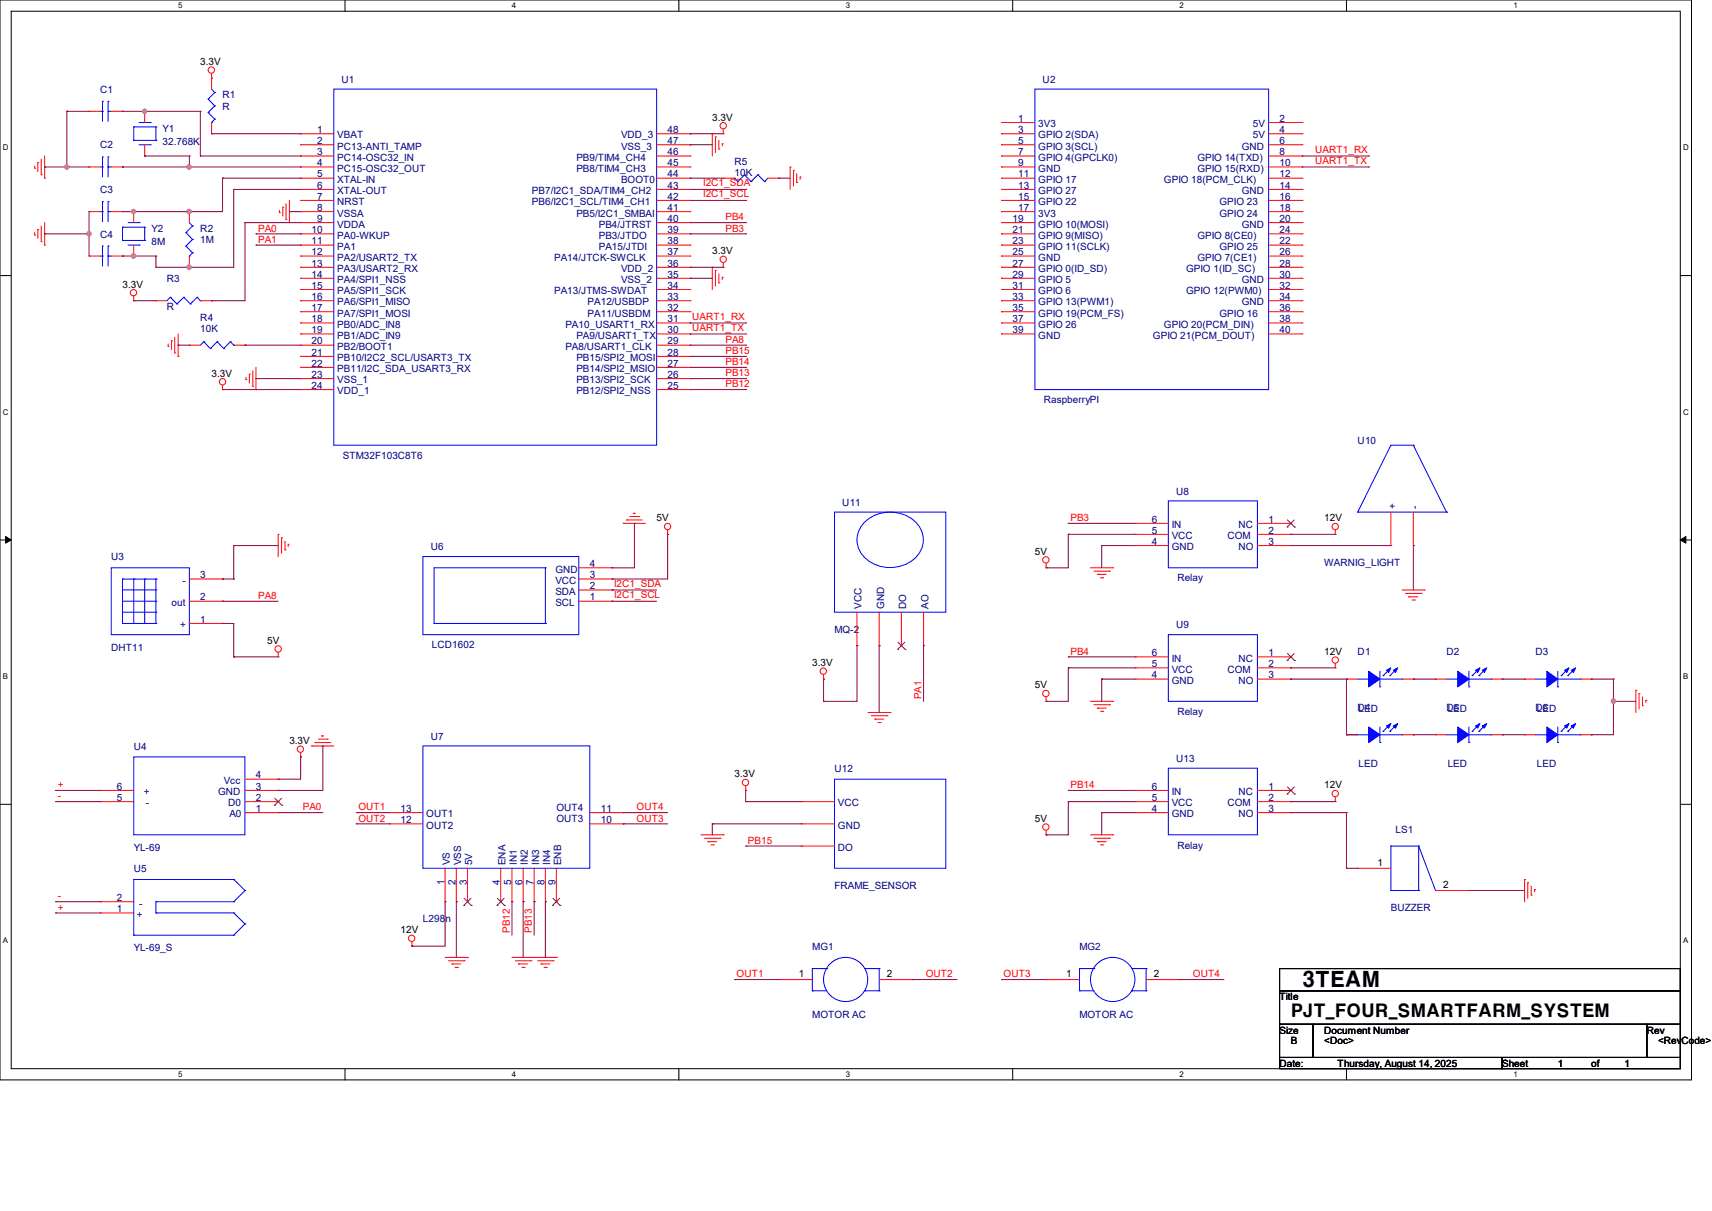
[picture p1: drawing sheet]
<svg xmlns="http://www.w3.org/2000/svg" width="297mm" height="210mm" viewBox="0 0 297 210" stroke-linecap="round" stroke-linejoin="round" font-family="sans-serif">
<path d="M0 0h293.5v187.3h-293.5zM1.9 1.9h289.6v183.4h-289.6z" fill="none" stroke="#000" stroke-width=".17"/>
<g fill="#fff">
<path d="M30.9 .2h.8v1.5h-.8z"/>
<path d="M30.9 185.5h.8v1.6h-.8z"/>
</g>
<path d="M59.9 0v1.9M59.9 185.3v2" fill="none" stroke="#000" stroke-width=".17"/>
<g fill="#fff">
<path d="M88.8 .2h.8v1.5h-.8z"/>
<path d="M88.8 185.5h.8v1.6h-.8z"/>
</g>
<path d="M117.8 0v1.9M117.8 185.3v2" fill="none" stroke="#000" stroke-width=".17"/>
<g fill="#fff">
<path d="M146.7 .2h.8v1.5h-.8z"/>
<path d="M146.7 185.5h.8v1.6h-.8z"/>
</g>
<path d="M175.7 0v1.9M175.7 185.3v2" fill="none" stroke="#000" stroke-width=".17"/>
<g fill="#fff">
<path d="M204.6 .2h.8v1.5h-.8z"/>
<path d="M204.6 185.5h.8v1.6h-.8z"/>
</g>
<path d="M233.6 0v1.9M233.6 185.3v2" fill="none" stroke="#000" stroke-width=".17"/>
<g fill="#fff">
<path d="M262.6 .2h.7v1.5h-.7z"/>
<path d="M262.6 185.5h.7v1.6h-.7z"/>
<path d="M.5 24.8h1v1.6h-1z"/>
<path d="M292 24.8h1v1.6h-1z"/>
<path d="M.5 70.7h1v1.5h-1z"/>
<path d="M292 70.7h1v1.5h-1z"/>
</g>
<path d="M0 47.8h1.9M291.5 47.8h2" fill="none" stroke="#000" stroke-width=".17"/>
<g fill="#fff">
<path d="M.5 116.5h.9v1.6h-.9z"/>
<path d="M292 116.5h.9v1.6h-.9z"/>
</g>
<path d="M0 93.6h1.9M291.5 93.6h2" fill="none" stroke="#000" stroke-width=".17"/>
<path d="M1 93l.9 .6-.9 .6zM291.5 93.6l1-.6v1.2z" fill="#000" stroke="#000" stroke-width=".17"/>
<g fill="#fff">
<path d="M.5 162.4h.9v1.5h-.9z"/>
<path d="M292 162.4h.9v1.5h-.9z"/>
</g>
<path d="M0 139.5h1.9M291.5 139.5h2M222 168h69.5v3.8h-69.5zM222 171.8h69.5v5.8h-69.5zM222 177.6h5.8v5.8h-5.8zM227.8 177.6h57.9v5.8h-57.9zM285.7 177.6h5.8v5.8h-5.8zM222 183.4h38.6v1.9h-38.6zM260.6 183.4h30.9v1.9h-30.9z" fill="none" stroke="#000" stroke-width=".17"/>
<g fill="none" stroke="#f00" stroke-width=".17">
<path d="M15.5 19.3h.1M15.5 19.3h1.9M19.3 19.3h2M21.3 19.3h.1M25.1 19.3h.1M25.1 19.3v2M36.7 13.5h.1M36.7 12.7v2.8M6 29.2h.1M6 28.8v.4M6.6 28.2h.1M6.6 39.8h.1"/>
<path d="M6.6 28.2v1.6M6.6 39.8v1.5M7.2 30.3h.1M7.2 27.6v2.7M7.2 39.2v2.7M7.7 30.9h.1M7.7 27.1v3.8M7.7 38.6v3.9M15.5 29h.1M15.5 36.7h.1M15.5 29h1.9M15.5 36.7h1.9"/>
<path d="M19.3 29h2M19.3 36.7h2M21.3 29h.1M21.3 36.7h.1M23.2 36.7h.1M23.2 36.7v1.9M25.1 27.1h.1M25.1 25.1v2M32.9 36.7h.1M32.9 36.7v1.9M36.7 23.2h.1M36.7 21.3v1.9"/>
<path d="M48.5 36.9h.1M48.5 36.5v.4M49.1 35.9h.1M49.1 35.9v1.6M49.6 38.1h.1M49.6 35.3v2.8M50.2 38.6h.1M50.2 34.8v3.8M52.2 23.2h.1M52.2 25.1h.1M52.2 27.1h.1M52.2 29h.1"/>
<path d="M52.2 30.9h.1M52.2 32.9h.1M52.2 34.8h.1M52.2 36.7h.1M52.2 38.6h.1M52.2 23.2h5.7M52.2 25.1h5.7M52.2 27.1h5.7M52.2 29h5.7M52.2 30.9h5.7M52.2 32.9h5.7M52.2 34.8h5.7"/>
<path d="M52.2 36.7h5.7M52.2 38.6h5.7M113.9 23.2h5.8M113.9 25.1h5.8M113.9 27.1h5.8M113.9 29h5.8M113.9 30.9h5.8M113.9 32.9h5.8M113.9 34.8h5.8M113.9 36.7h5.8M113.9 38.6h5.8M119.7 38.6h.1"/>
<path d="M119.7 36.7h.1M119.7 34.8h.1M119.7 32.9h.1M119.7 30.9h.1M119.7 29h.1M119.7 27.1h.1M119.7 25.1h.1M119.7 23.2h.1M123.6 23.2h.1M123.6 23.2v3.9M124.1 23.7h.1M124.1 23.7v2.8"/>
<path d="M124.7 25.9h.1M124.7 24.3v1.6M125.3 24.9h.1M125.3 24.9v.4M125.5 23.2h.1M125.5 30.9h.1M125.5 22.4v.8M125.5 30.9h1.9M133.2 30.9h1.9M135.1 30.9h.1M137.1 29h.1M137.1 29v3.9"/>
<path d="M137.7 29.5h.1M137.7 29.5v2.8M138.2 31.7h.1M138.2 30.1v1.6M138.8 30.7h.1M138.8 30.7v.4M173.7 21.3h.1M173.7 23.2h.1M173.7 25.1h.1M173.7 27.1h.1M173.7 29h.1M173.7 30.9h.1"/>
<path d="M173.7 32.9h.1M173.7 34.8h.1M173.7 36.7h.1M173.7 38.6h.1M173.7 21.3h5.8M173.7 23.2h5.8M173.7 25.1h5.8M173.7 27.1h5.8M173.7 29h5.8M173.7 30.9h5.8M173.7 32.9h5.8M173.7 34.8h5.8"/>
<path d="M173.7 36.7h5.8M173.7 38.6h5.8M220.1 21.3h5.8M220.1 23.2h5.8M220.1 25.1h5.8M220.1 27.1h5.8M220.1 29h5.8M220.1 30.9h5.8M220.1 32.9h5.8M220.1 34.8h5.8M220.1 36.7h5.8M220.1 38.6h5.8"/>
<path d="M225.9 21.3h.1M225.9 23.2h.1M225.9 25.1h.1M225.9 27.1h.1M225.9 29h.1M225.9 30.9h.1M225.9 32.9h.1M225.9 34.8h.1M225.9 36.7h.1M225.9 38.6h.1M6 40.8h.1M6 40.3v.5"/>
<path d="M7.2 41.9h.1M7.7 42.5h.1M15.5 44.4h.1M15.5 44.4h1.9M19.3 44.4h2M21.3 44.4h.1M23.2 52.2h.1M23.2 44.4h.1M23.2 42.5v1.9M23.2 51.4v.8M27.1 52.2h.1M27.1 52.2h1.9"/>
<path d="M29.2 59.6v.5M29.8 59.1h.1M29.8 59.1v1.5M30.3 58.5v2.7M30.9 57.9v3.9M32.9 46.4h.1M32.9 59.9h.1M32.9 44.4v2M32.9 59.9h1.9M34.8 52.2h1.9M36.7 52.2h.1M40.6 59.9h1.9"/>
<path d="M42.5 59.9h.1M52.2 40.6h.1M52.2 42.5h.1M52.2 44.4h.1M52.2 46.4h.1M52.2 48.3h.1M52.2 50.2h.1M52.2 52.2h.1M52.2 54.1h.1M52.2 56h.1M52.2 57.9h.1M52.2 59.9h.1"/>
<path d="M52.2 40.6h5.7M52.2 42.5h5.7M52.2 44.4h5.7M52.2 46.4h5.7M52.2 48.3h5.7M52.2 50.2h5.7M52.2 52.2h5.7M52.2 54.1h5.7M52.2 56h5.7M52.2 57.9h5.7M52.2 59.9h5.7M113.9 40.6h5.8"/>
<path d="M113.9 42.5h5.8M113.9 44.4h5.8M113.9 46.4h5.8M113.9 48.3h5.8M113.9 50.2h5.8M113.9 52.2h5.8M113.9 54.1h5.8M113.9 56h5.8M113.9 57.9h5.8M113.9 59.9h5.8M119.7 59.9h.1M119.7 57.9h.1"/>
<path d="M119.7 56h.1M119.7 54.1h.1M119.7 52.2h.1M119.7 50.2h.1M119.7 48.3h.1M119.7 46.4h.1M119.7 44.4h.1M119.7 42.5h.1M119.7 40.6h.1M123.6 46.4h.1M123.6 46.4v3.8M124.1 46.9h.1"/>
<path d="M124.1 46.9v2.7M124.7 49.1h.1M124.7 47.5v1.6M125.3 48.1h.1M125.3 48.1v.4M125.5 46.4h.1M125.5 45.6v.8M173.7 40.6h.1M173.7 42.5h.1M173.7 44.4h.1M173.7 46.4h.1M173.7 48.3h.1"/>
<path d="M173.7 50.2h.1M173.7 52.2h.1M173.7 54.1h.1M173.7 56h.1M173.7 57.9h.1M173.7 40.6h5.8M173.7 42.5h5.8M173.7 44.4h5.8M173.7 46.4h5.8M173.7 48.3h5.8M173.7 50.2h5.8M173.7 52.2h5.8"/>
<path d="M173.7 54.1h5.8M173.7 56h5.8M173.7 57.9h5.8M220.1 40.6h5.8M220.1 42.5h5.8M220.1 44.4h5.8M220.1 46.4h5.8M220.1 48.3h5.8M220.1 50.2h5.8M220.1 52.2h5.8M220.1 54.1h5.8M220.1 56h5.8"/>
<path d="M220.1 57.9h5.8M225.9 42.5h.1M225.9 40.6h.1M225.9 44.4h.1M225.9 46.4h.1M225.9 48.3h.1M225.9 50.2h.1M225.9 52.2h.1M225.9 54.1h.1M225.9 56h.1M225.9 57.9h.1M29.2 60.1h.1"/>
<path d="M30.3 61.2h.1M30.9 61.8h.1M38.6 67.6h.1M38.6 66.8v.8M42.7 65.8h.1M42.7 65.4v.4M43.3 64.9h.1M43.3 64.9v1.5M43.9 67h.1M43.9 64.3v2.7M44.4 67.6h.1M44.4 63.7v3.9"/>
<path d="M52.2 61.8h.1M52.2 63.7h.1M52.2 65.7h.1M52.2 67.6h.1M52.2 61.8h5.7M52.2 63.7h5.7M52.2 65.7h5.7M52.2 67.6h5.7M113.9 61.8h5.8M113.9 63.7h5.8M113.9 65.7h5.8M113.9 67.6h5.8"/>
<path d="M119.7 67.6h.1M119.7 65.7h.1M119.7 63.7h.1M119.7 61.8h.1M48.3 92.7h.1M48.3 92.7v3.8M48.9 93.3h.1M48.9 93.3v2.7M49.4 95.4h.1M49.4 93.9v1.5M50 94.4h.1M50 94.4v.4"/>
<path d="M100.4 98.5h5.8M106.2 98.5h.1M108.1 90.8h.1M108.1 90.8h3.9M108.7 90.2h.1M108.7 90.2h2.7M109.3 89.6h1.5M109.9 89h.1M109.9 89h.3M110.8 89.6h.1M115.8 92.7h.1M115.8 91.9v.8"/>
<path d="M181.5 98.5h.1M181.5 97.7v.8M189.2 98.5h3.8M189.8 99.1h2.7M190.4 99.6h.1M190.4 99.6h1.5M192.5 99.1h.1M193 98.5h.1M196.9 94.6h.1M196.9 92.7h.1M196.9 90.8h.1M196.9 90.8h5.8"/>
<path d="M196.9 92.7h5.8M196.9 94.6h5.8M218.1 90.8h5.8M218.1 92.7h5.8M218.1 94.6h5.8M223.9 90.8h.1M223.9 92.7h.1M223.9 94.6h.1M231.6 92.7h.1M231.6 91.9v.8M241.3 94.6h.1M241.3 88.8v5.8"/>
<path d="M245.2 94.6h.1M245.2 88.8v5.8M32.9 108.1h5.7M32.9 104.3h5.7M32.9 100.4h5.7M38.6 108.1h.1M38.6 104.3h.1M38.6 100.4h.1M48.3 113.9h.1M48.3 113.2v.7M100.4 102.3h5.8M100.4 104.3h5.8"/>
<path d="M100.4 100.4h5.8M106.2 104.3h.1M106.2 102.3h.1M106.2 100.4h.1M142.9 117.8h.1M142.9 117v.8M148.7 112h.1M148.7 106.2v5.8M152.5 112h.1M152.5 106.2v5.8M156.4 112h.1M156.4 106.2v5.8"/>
<path d="M160.2 112h.1M160.2 106.2v5.8M190.9 100.2h.4M191.3 100.2h.1M196.9 117.8h.1M196.9 115.8h.1M196.9 113.9h.1M196.9 117.8h5.8M196.9 113.9h5.8M196.9 115.8h5.8M218.1 117.8h5.8M218.1 113.9h5.8"/>
<path d="M218.1 115.8h5.8M223.9 113.9h.1M223.9 115.8h.1M223.9 117.8h.1M231.6 115.8h.1M231.6 115.1v.7M233.6 117.8h.1M233.6 117.8h1.9M243.2 102.3h3.9M243.2 117.8h2M243.8 102.9h2.7M244.4 103.5h.1"/>
<path d="M244.4 103.5h1.6M245 104.1h.4M245.2 117.8h.1M245.4 104.1h.1M246.5 102.9h.1M247.1 102.3h.1M249 117.8h.1M249 117.8h2M258.7 117.8h1.9M260.6 117.8h.1M264.5 117.8h.1M264.5 117.8h1.9"/>
<path d="M274.2 117.8h1.9M276.1 117.8h.1M283.8 119.7h.1M283.8 119.7v3.9M17.4 139h.1M17.4 137.1h.1M17.4 139h5.8M17.4 137.1h5.8M42.5 139h5.8M42.5 137.1h5.8M42.5 135.1h5.8M48.3 139h.1"/>
<path d="M48.3 137.1h.1M48.3 135.1h.1M52.2 131.3h.1M52.2 130.5v.8M54.1 129.4h.1M54.1 129.4h3.8M54.7 128.8h.1M54.7 128.8h2.7M55.2 128.2h1.6M55.8 127.6h.1M55.8 127.6h.4M56.8 128.2h.1"/>
<path d="M129.4 137.1h.1M129.4 136.3v.8M139 139h.1M139 139h5.8M150.6 123.6h3.8M151.2 124.1h2.7M151.8 124.7h.1M151.8 124.7h1.5M152.3 125.3h.4M152.7 125.3h.1M153.9 124.1h.1M154.4 123.6h.1"/>
<path d="M181.5 121.6h.1M181.5 120.9v.7M189.2 121.6h3.8M189.8 122.2h2.7M190.4 122.8h.1M190.4 122.8h1.5M190.9 123.4h.4M191.3 123.4h.1M192.5 122.2h.1M193 121.6h.1M196.9 139h.1M196.9 137.1h.1"/>
<path d="M196.9 139h5.8M196.9 137.1h5.8M218.1 139h5.8M218.1 137.1h5.8M223.9 137.1h.1M223.9 139h.1M231.6 139h.1M231.6 138.2v.8M233.6 127.4h.1M233.6 127.4h1.9M243.2 127.4h2M245.2 127.4h.1"/>
<path d="M249 127.4h.1M249 127.4h2M258.7 127.4h1.9M260.6 127.4h.1M264.5 127.4h.1M264.5 127.4h1.9M274.2 127.4h1.9M276.1 127.4h.1M284.4 120.3h.1M284.4 120.3v2.7M284.9 122.4h.1M284.9 120.9v1.5"/>
<path d="M285.5 121.5h.1M285.5 121.5v.3M17.4 158.3h.1M17.4 156.4h.1M17.4 158.3h5.8M17.4 156.4h5.8M42.5 140.9h5.8M48.3 140.9h.1M67.6 142.9h.1M67.6 140.9h.1M67.6 140.9h5.8M67.6 142.9h5.8"/>
<path d="M77.2 156.4h.1M77.2 150.6v5.8M79.2 156.4h.1M79.2 150.6v5.8M81.1 156.4h.1M81.1 150.6v5.8M86.9 156.4h.1M86.9 150.6v5.8M88.8 156.4h.1M88.8 150.6v5.8M90.8 156.4h.1M90.8 150.6v5.8"/>
<path d="M92.7 156.4h.1M92.7 150.6v5.8M94.6 156.4h.1M94.6 150.6v5.8M96.5 156.4h.1M96.5 150.6v5.8M102.3 140.9h5.8M102.3 142.9h5.8M108.1 142.9h.1M108.1 140.9h.1M121.6 144.8h3.9M122.2 145.4h2.7"/>
<path d="M122.8 146h.1M122.8 146h1.5M123.4 146.5h.3M123.7 146.5h.1M124.9 145.4h.1M125.5 144.8h.1M139 142.9h.1M139 146.7h.1M139 142.9h5.8M139 146.7h5.8M181.5 144.8h.1M181.5 144v.8"/>
<path d="M189.2 144.8h3.8M189.8 145.4h2.7M190.4 146h.1M190.4 146h1.5M190.9 146.5h.4M191.3 146.5h.1M192.5 145.4h.1M193 144.8h.1M196.9 140.9h.1M196.9 140.9h5.8M218.1 140.9h5.8M223.9 140.9h.1"/>
<path d="M235.5 150.6h.1M235.5 150.6h5.8M249 154.4h5.8M254.8 154.4h.1M264.5 152.5h.1M264.5 152.5v3.9M265 153.1h.1M265 153.1v2.7M265.6 155.2h.1M265.6 153.7v1.5M266.2 154.3h.1M266.2 154.3v.3"/>
<path d="M71.5 164.1h.1M71.5 163.3v.8M77.2 166h3.9M77.8 166.6h2.7M78.4 167.2h.1M78.4 167.2h1.5M79 167.8h.4M79.4 167.8h.1M80.5 166.6h.1M81.1 166h.1M88.8 166h7.7M89.4 166.6h2.7"/>
<path d="M90 167.2h.1M90 167.2h1.5M90.6 167.8h.3M90.9 167.8h.1M92.1 166.6h.1M92.7 166h.1M93.3 166.6h2.7M93.9 167.2h.1M93.9 167.2h1.5M94.4 167.8h.4M94.8 167.8h.1M96 166.6h.1"/>
<path d="M96.5 166h.1M135.1 169.9h.1M135.1 169.9h5.8M152.5 169.9h5.8M158.3 169.9h.1M181.5 169.9h.1M181.5 169.9h5.8M198.8 169.9h5.8M204.6 169.9h.1"/>
<circle cx="36.7" cy="12.1" r=".55"/>
<circle cx="125.5" cy="21.8" r=".55"/>
<circle cx="23.2" cy="50.8" r=".55"/>
<circle cx="125.5" cy="45" r=".55"/>
<circle cx="38.6" cy="66.2" r=".55"/>
<circle cx="115.8" cy="91.3" r=".55"/>
<circle cx="181.4" cy="97.1" r=".55"/>
<circle cx="231.6" cy="91.3" r=".55"/>
<circle cx="48.3" cy="112.5" r=".55"/>
<circle cx="142.8" cy="116.4" r=".55"/>
<circle cx="231.6" cy="114.5" r=".55"/>
<circle cx="52.1" cy="129.9" r=".55"/>
<circle cx="129.3" cy="135.7" r=".55"/>
<circle cx="181.4" cy="120.3" r=".55"/>
<circle cx="231.6" cy="137.6" r=".55"/>
<circle cx="181.4" cy="143.4" r=".55"/>
<circle cx="71.4" cy="162.7" r=".55"/>
</g>
<g fill="none" stroke="#00f" stroke-width=".17">
<path d="M17.4 19.3h.4M17.8 19.3h.1M17.8 17.6h.1M17.8 17.6v3.4M18.8 17.6h.1M18.8 19.3h.1M18.8 17.6v3.4M18.8 19.3h.5M36.1 17.2h.1M36.1 19.5h.1M36.1 17.2l1.2 1.2M36.1 19.5l1.2 1.2"/>
<path d="M36.7 15.5l.6 .5M37.3 16h.1M37.3 18.4h.1M37.3 16l-1.2 1.2M37.3 18.4l-1.2 1.1M57.9 15.5h56v61.7h-56zM179.5 15.5h40.6v52.1h-40.6zM17.4 29h.4M17.4 36.7h.4M17.8 29h.1M17.8 27.2h.1M17.8 36.7h.1"/>
<path d="M17.8 35h.1M17.8 27.2v3.5M17.8 35v3.4M18.8 27.2h.1M18.8 29h.1M18.8 35h.1M18.8 36.7h.1M18.8 29h.5M18.8 27.2v3.5M18.8 35v3.4M18.8 36.7h.5M21.3 39.4h.1"/>
<path d="M21.3 39.4v2.3M21.3 39.4h3.8M22.2 38.6h1.9M23.2 22h.1M23.2 24.3h.1M23.2 22v2.3M23.2 24.3h3.9M23.2 22h3.9M24.1 38.6h.1M24.1 25.1h2M24.1 21.3h2M25.1 39.4h.1"/>
<path d="M25.1 39.4v2.3M26.1 25.1h.1M26.1 21.3h.1M27.1 24.3h.1M27.1 22h.1M27.1 22v2.3M32.9 38.6l.5 .6M33.4 39.2h.1M33.4 39.2l-1.1 1.1M36.7 21.3h.1M37.3 20.7h.1M37.3 20.7l-.6 .6"/>
<path d="M127.4 30.9h.1M127.4 30.9l.6 .6M128 31.5h.1M129.2 30.3h.1M129.2 30.3l1.1 1.2M129.2 30.3l-1.2 1.2M130.3 31.5h.1M131.5 30.3h.1M131.5 30.3l1.1 1.2M131.5 30.3l-1.2 1.2M132.6 31.5h.1M133.2 30.9l-.6 .6"/>
<path d="M17.4 44.4h.4M17.8 44.4h.1M17.8 42.7h.1M17.8 42.7v3.4M18.8 42.7h.1M18.8 44.4h.1M18.8 42.7v3.4M18.8 44.4h.5M21.3 41.7h.1M21.3 41.7h3.8M22.2 42.5h1.9M24.1 42.5h.1"/>
<path d="M25.1 41.7h.1M29.5 51.6h.1M29.5 51.6l-.5 .6M29.5 51.6l1.2 1.1M30.7 52.7h.1M31.9 51.6h.1M31.9 51.6l-1.2 1.1M31.9 51.6l1.1 1.1M32.3 40.3h.1M32.3 42.7h.1M32.3 40.3l1.1 1.2M32.3 42.7l1.1 1.2"/>
<path d="M32.9 44.4h.1M33 52.7h.1M33.4 41.5h.1M33.4 43.9h.1M33.4 41.5l-1.1 1.2M33.4 43.9l-.5 .5M34.2 51.6h.1M34.2 51.6l-1.2 1.1M34.2 51.6l.6 .6M34.8 52.2h.1M35.3 59.3h.1M35.3 59.3l-.5 .6"/>
<path d="M35.3 59.3l1.2 1.2M37.7 59.3h.1M37.7 59.3l-1.2 1.2M37.7 59.3l1.1 1.2M40 59.3h.1M40 59.3l-1.2 1.2M40 59.3l.6 .6M40.6 59.9h.1M36.5 60.5h.1M38.8 60.5h.1M245.2 77.2h.1M245.2 77.2h-3.9l-5.8 11.6"/>
<path d="M245.2 77.2l5.8 11.6M19.3 98.5h13.6v11.6h-13.6zM73.4 96.5h27v13.6h-27zM94.6 98.5h.1M94.6 98.5h-19.3v9.6M94.6 98.5v9.6M144.8 88.8h19.3v17.4h-19.3zM149.8 90.8a6.4 6.4 0 0 1 9.7 .6 4.5 4.5 0 0 1-2.4 6.5 6.2 6.2 0 0 1-8.1-2.8 4.2 4.2 0 0 1 .8-4.3zM202.7 86.9h15.4v11.6h-15.4zM235.5 88.8h.1M235.5 88.8h15.5M251 88.8h.1"/>
<path d="M21.3 100.4h.1M21.3 100.4v7.7h5.8M21.3 100.4h5.8M21.3 106.2h5.8M21.3 104.3h5.8M21.3 102.3h5.8M23.2 100.4h.1M23.2 100.4v7.7M25.1 100.4h.1M25.1 100.4v7.7M27.1 100.4h.1M27.1 108.1h.1"/>
<path d="M27.1 106.2h.1M27.1 104.3h.1M27.1 102.3h.1M27.1 100.4v7.7M75.3 108.1h.1M75.3 108.1h19.3M94.6 108.1h.1M202.7 110.1h15.4v11.5h-15.4zM235.5 117.8h1.9M237.4 117.8h.1M239.4 119.1h.1M239.4 116.4v2.7"/>
<path d="M239.4 117.8h3.8M239.9 117.2h.1M241.1 117.2h.1M241.1 116l-1.2 1.2M242.3 116l-1.2 1.2M243.2 117.8h.1M251 117.8h1.9M252.9 117.8h.1M254.8 119.1h.1M254.8 116.4v2.7M254.8 117.8h3.9M255.4 117.2h.1"/>
<path d="M256.6 117.2h.1M256.6 116l-1.2 1.2M257.7 116l-1.1 1.2M258.7 117.8h.1M266.4 117.8h2M268.4 117.8h.1M270.3 119.1h.1M270.3 116.4v2.7M270.3 117.8h3.9M270.8 117.2h.1M272 117.2h.1M272 116l-1.2 1.2"/>
<path d="M273.2 116l-1.2 1.2M274.2 117.8h.1M23.2 131.3h19.3v13.5h-19.3zM73.4 129.4h28.9v21.2h-28.9zM144.8 135.1h19.3v15.5h-19.3zM202.7 133.2h15.4v11.6h-15.4zM235.5 127.4h1.9M237.4 127.4h.1M239.4 128.8h.1M239.4 127.4h3.8M239.4 126.1v2.7M239.9 126.8h.1"/>
<path d="M241.1 126.8h.1M241.1 125.7l-1.2 1.1M242.3 125.7l-1.2 1.1M243.2 127.4h.1M251 127.4h1.9M252.9 127.4h.1M254.8 128.8h.1M254.8 127.4h3.9M254.8 126.1v2.7M255.4 126.8h.1M256.6 126.8h.1M256.6 125.7l-1.2 1.1"/>
<path d="M257.7 125.7l-1.1 1.1M258.7 127.4h.1M266.4 127.4h2M268.4 127.4h.1M270.3 128.8h.1M270.3 126.1v2.7M270.3 127.4h3.9M270.8 126.8h.1M272 126.8h.1M272 125.7l-1.2 1.1M273.2 125.7l-1.2 1.1M274.2 127.4h.1"/>
<path d="M23.2 152.5h.1M23.2 152.5v9.7M23.2 152.5h17.4M27.1 158.3h.1M27.1 156.4h.1M27.1 156.4v1.9M27.1 158.3h13.5M27.1 156.4h13.5M40.6 158.3h.1M40.6 156.4h.1M40.6 152.5h.1M40.6 158.3l1.9 1.9"/>
<path d="M40.6 152.5l1.9 1.9M42.5 154.4h.1M42.5 154.4l-1.9 2M241.3 154.4h.1M241.3 146.7h.1M241.3 146.7v7.7M241.3 154.4h4.8M241.3 146.7h4.8M246.1 154.4h.1M246.1 146.7h.1M246.1 146.7v7.7M246.1 146.7l2.9 7.7"/>
<path d="M249 154.4h.1M23.2 162.2h.1M23.2 162.2h17.4M40.6 162.2h.1M42.5 160.2h.1M42.5 160.2l-1.9 2M140.9 171.8h.1M140.9 168h.1M140.9 171.8h2.5M140.9 168h2.5M140.9 168v3.8M143.4 168h.1"/>
<path d="M150 171.8h.1M150 171.8h2.5M150 168h2.5M152.5 168h.1M152.5 171.8h.1M152.5 168v3.8M187.3 171.8h.1M187.3 168h.1M187.3 171.8h2.5M187.3 168v3.8M187.3 168h2.5M189.8 168h.1"/>
<path d="M196.3 171.8h.1M196.3 171.8h2.5M196.3 168h2.5M198.8 168h.1M198.8 171.8h.1M198.8 168v3.8"/>
<circle cx="146.7" cy="169.9" r="3.8"/>
<circle cx="193.1" cy="169.9" r="3.8"/>
</g>
<g fill="none" stroke="#804000" stroke-width=".17">
<path d="M223.3 91.4h.1M223.4 90.2l1.2 1.2M224.5 90.2l-1.2 1.2M224.6 91.4h.1M155.7 112.6h.1M155.8 111.4l1.2 1.2M157 111.4l-1.3 1.2M157 112.6h.1M223.3 114.6h.1M223.4 113.3l1.2 1.3M224.5 113.3l-1.2 1.3M224.6 114.6h.1"/>
<path d="M47.6 139.7h.1M47.7 138.4l1.2 1.3M48.9 138.4l-1.3 1.3M48.9 139.7h.1M223.3 137.7h.1M223.4 136.5l1.2 1.2M224.5 136.5l-1.2 1.2M224.6 137.7h.1M80.5 157h.1M80.5 155.8l1.2 1.2M81.7 155.8l-1.2 1.2M81.7 157h.1"/>
<path d="M86.2 157h.1M86.3 155.8l1.2 1.2M87.5 155.8l-1.3 1.2M87.5 157h.1M95.9 157h.1M95.9 155.8l1.3 1.2M97.1 155.8l-1.2 1.2M97.2 157h.1"/>
</g>
<g fill="#00f" stroke="#00f" stroke-width=".17">
<path d="M268.4 126.1l1.9 1.3-1.9 1.4z" fill-rule="evenodd"/>
<path d="M272.6 125.9l.7-.4-.3 .8z" fill-rule="evenodd"/>
<path d="M271.4 125.9l.8-.4-.4 .8z" fill-rule="evenodd"/>
<path d="M252.9 126.1l1.9 1.3-1.9 1.4z" fill-rule="evenodd"/>
<path d="M257.1 125.9l.8-.4-.4 .8z" fill-rule="evenodd"/>
<path d="M256 125.9l.8-.4-.4 .8z" fill-rule="evenodd"/>
<path d="M237.4 126.1l2 1.3-2 1.4z" fill-rule="evenodd"/>
<path d="M241.7 125.9l.8-.4-.4 .8z" fill-rule="evenodd"/>
<path d="M240.5 125.9l.8-.4-.4 .8z" fill-rule="evenodd"/>
<path d="M237.4 116.4l2 1.4-2 1.3z" fill-rule="evenodd"/>
<path d="M241.7 116.2l.8-.4-.4 .8z" fill-rule="evenodd"/>
<path d="M240.5 116.2l.8-.4-.4 .8z" fill-rule="evenodd"/>
<path d="M268.4 116.4l1.9 1.4-1.9 1.3z" fill-rule="evenodd"/>
<path d="M272.6 116.2l.7-.4-.3 .8z" fill-rule="evenodd"/>
<path d="M271.4 116.2l.8-.4-.4 .8z" fill-rule="evenodd"/>
<path d="M252.9 116.4l1.9 1.4-1.9 1.3z" fill-rule="evenodd"/>
<path d="M257.1 116.2l.8-.4-.4 .8z" fill-rule="evenodd"/>
<path d="M256 116.2l.8-.4-.4 .8z" fill-rule="evenodd"/>
</g>
<g fill="none" stroke="#800040" stroke-width=".17">
<path d="M11.6 19.3h.1M11.6 19.3h3.9M11.6 19.3v9.7M21.3 19.3h.1M21.3 19.3h13.5M25.1 19.3h.1M34.8 19.3h.1M34.8 19.3v7.8M7.7 29h.1M7.7 29h7.8M11.6 29h.1M15.5 36.7h.1"/>
<path d="M15.5 36.7v7.7M21.3 29h.1M21.3 36.7h.1M21.3 29h30.9M23.2 36.7h.1M25.1 27.1h.1M25.1 27.1h7.8M32.9 29h.1M32.9 27.1h.1M32.9 36.7h.1M32.9 27.1v1.9M34.8 27.1h.1"/>
<path d="M34.8 27.1h17.4M36.7 23.2h.1M36.7 23.2h15.5M38.6 30.9h.1M38.6 30.9v5.8h-17.3M38.6 30.9h13.6M40.6 32.9h.1M40.6 32.9v13.5h-13.5M40.6 32.9h11.6M42.5 38.6h.1M42.5 38.6v13.6h-5.8M42.5 38.6h9.7"/>
<path d="M50.2 36.7h.1M50.2 36.7h2M119.7 23.2h.1M119.7 25.1h.1M119.7 30.9h.1M119.7 23.2h5.8M119.7 30.9h5.8M119.7 32.9h9.7M119.7 38.6h9.7M119.7 25.1h3.9M119.7 34.8h9.7M129.4 32.9h.1"/>
<path d="M129.4 34.8h.1M129.4 38.6h.1M135.1 30.9h.1M135.1 30.9h2M225.9 27.1h11.5M225.9 29h11.5M237.4 29h.1M237.4 27.1h.1M7.7 40.6h.1M7.7 40.6h7.8M15.5 40.6h.1M21.3 44.4h.1"/>
<path d="M21.3 44.4h5.8M23.2 44.4h.1M23.2 52.2h.1M23.2 52.2h3.9M27.1 46.4h.1M27.1 44.4h.1M27.1 44.4v2M30.9 59.9h.1M30.9 59.9h2M32.9 46.4h.1M36.7 52.2h.1M42.5 59.9h.1"/>
<path d="M42.5 59.9h9.7M44.4 40.6h.1M44.4 42.5h.1M44.4 40.6h7.8M44.4 42.5h7.8M119.7 46.4h.1M119.7 48.3h.1M119.7 46.4h5.8M119.7 40.6h9.7M119.7 59.9h9.7M119.7 48.3h3.9M119.7 57.9h9.7"/>
<path d="M119.7 56h9.7M129.4 57.9h.1M129.4 56h.1M129.4 59.9h.1M129.4 40.6h.1M38.6 67.6h.1M38.6 67.6h13.6M44.4 65.7h.1M44.4 65.7h7.8M119.7 65.7h9.7M119.7 67.6h9.7M119.7 61.8h9.7"/>
<path d="M119.7 63.7h9.7M129.4 67.6h.1M129.4 65.7h.1M129.4 61.8h.1M129.4 63.7h.1M40.6 94.6h.1M40.6 94.6v5.8M40.6 94.6h7.7M106.2 98.5h.1M110.1 90.8h.1M110.1 90.8v7.7h-3.9M115.8 92.7h.1"/>
<path d="M115.8 92.7v7.7h-9.6M181.5 98.5h.1M185.3 92.7h.1M185.3 90.8h.1M185.3 92.7v5.8h-3.8M185.3 92.7h11.6M185.3 90.8h11.6M191.1 94.6h.1M191.1 94.6h5.8M191.1 94.6v3.9M223.9 92.7h.1M223.9 94.6h.1"/>
<path d="M223.9 94.6h17.4M223.9 92.7h7.7M245.2 94.6h.1M245.2 94.6v7.7M38.6 108.1h.1M38.6 104.3h.1M38.6 100.4h.1M38.6 108.1h2v5.8M38.6 104.3h9.7M38.6 100.4h2M40.6 113.9h.1M40.6 100.4h.1"/>
<path d="M40.6 113.9h7.7M106.2 102.3h.1M106.2 104.3h.1M106.2 100.4h.1M106.2 104.3h7.7M106.2 102.3h7.7M142.9 117.8h.1M142.9 117.8v3.8M148.7 112h.1M148.7 112v9.6h-5.8M152.5 112h.1M152.5 112v11.6"/>
<path d="M160.2 112h.1M160.2 112v9.6M185.3 113.9h.1M185.3 115.8h.1M185.3 113.9h11.6M185.3 115.8v5.8h-3.8M185.3 115.8h11.6M191.1 117.8h.1M191.1 117.8v3.8M191.1 117.8h5.8M223.9 115.8h.1M223.9 117.8h.1"/>
<path d="M223.9 115.8h7.7M223.9 117.8h9.7M233.6 117.8h.1M233.6 117.8v9.6M245.2 117.8h.1M245.2 117.8h3.8M260.6 117.8h.1M260.6 117.8h3.9M276.1 117.8h.1M276.1 117.8h3.8M279.9 117.8h.1M279.9 117.8v9.6h-3.8"/>
<path d="M9.7 137.1h.1M9.7 139h.1M9.7 137.1h7.7M9.7 139h7.7M48.3 135.1h.1M48.3 137.1h.1M52.2 131.3h.1M52.2 131.3v3.8h-3.9M56 129.4h.1M56 129.4v7.7h-7.7M129.4 139h.1M129.4 137.1h.1"/>
<path d="M129.4 139h9.6M129.4 137.1v1.9M142.9 121.6h.1M181.5 121.6h.1M185.3 137.1h.1M185.3 139h.1M185.3 137.1h11.6M185.3 139h11.6M185.3 139v5.8h-3.8M223.9 139h.1M223.9 139h7.7M233.6 127.4h.1"/>
<path d="M233.6 127.4h1.9M245.2 127.4h.1M245.2 127.4h3.8M260.6 127.4h.1M260.6 127.4h3.9M276.1 127.4h.1M279.9 121.6h.1M279.9 121.6h3.9M9.7 156.4h.1M9.7 158.3h.1M9.7 156.4h7.7M9.7 158.3h7.7"/>
<path d="M48.3 140.9h.1M48.3 140.9h7.7M61.8 140.9h.1M61.8 142.9h.1M61.8 140.9h5.8M61.8 142.9h5.8M77.2 156.4h.1M77.2 156.4v7.7h-5.7M79.2 156.4h.1M79.2 156.4v9.6M88.8 156.4h.1M88.8 156.4v5.8"/>
<path d="M90.8 156.4h.1M90.8 156.4v9.6M92.7 156.4h.1M92.7 156.4v5.8M94.6 156.4h.1M94.6 156.4v9.6M108.1 140.9h.1M108.1 142.9h.1M108.1 140.9h7.7M108.1 142.9h7.7M123.6 142.9h.1M123.6 142.9h15.4"/>
<path d="M123.6 142.9v1.9M129.4 146.7h.1M129.4 146.7h9.6M181.5 144.8h.1M191.1 140.9h.1M191.1 140.9h5.8M191.1 140.9v3.9M223.9 140.9h.1M223.9 140.9h9.7M233.6 140.9h.1M233.6 150.6h.1M233.6 140.9v9.7"/>
<path d="M233.6 150.6h1.9M254.8 154.4h.1M254.8 154.4h9.7M71.5 164.1h.1M127.4 169.9h.1M127.4 169.9h7.7M158.3 169.9h.1M158.3 169.9h7.7M173.7 169.9h.1M173.7 169.9h7.8M204.6 169.9h.1M204.6 169.9h7.7"/>
</g>
<g fill="#f0f" stroke="#f0f" stroke-width=".17">
<circle cx="32.8" cy="29" r=".38"/>
<circle cx="25.1" cy="19.3" r=".37"/>
<circle cx="11.6" cy="29" r=".37"/>
<circle cx="32.8" cy="36.7" r=".38"/>
<circle cx="23.2" cy="36.7" r=".38"/>
<circle cx="23.2" cy="44.4" r=".38"/>
<circle cx="32.8" cy="46.3" r=".38"/>
<circle cx="15.4" cy="40.5" r=".37"/>
<circle cx="279.9" cy="121.6" r=".38"/>
</g>
<text font-size="3.6" x="225.9" y="171.1">3TEAM</text>
<text font-size="3" x="223.9" y="176.4">PJT_FOUR_SMARTFARM_SYSTEM</text>
<g font-size="1.7">
<text x="34.8" y="11.3">3.3V</text>
<text x="123.6" y="20.9">3.3V</text>
<text x="123.6" y="44.1">3.3V</text>
<text x="21.3" y="49.9">3.3V</text>
<text x="36.7" y="65.3">3.3V</text>
<text x="113.9" y="90.4">5V</text>
<text x="229.7" y="90.4">12V</text>
<text x="179.5" y="96.2">5V</text>
<text x="46.4" y="111.7">5V</text>
<text x="229.7" y="113.6">12V</text>
<text x="140.9" y="115.5">3.3V</text>
<text x="179.5" y="119.4">5V</text>
<text x="50.2" y="129">3.3V</text>
<text x="127.4" y="134.8">3.3V</text>
<text x="229.7" y="136.7">12V</text>
<text x="179.5" y="142.5">5V</text>
<text x="239" y="150.2">1</text>
<text x="250.4" y="154">2</text>
<text x="69.5" y="161.8">12V</text>
<text x="138.6" y="169.5">1</text>
<text x="153.9" y="169.5">2</text>
<text x="184.9" y="169.5">1</text>
<text x="200.2" y="169.5">2</text>
<text x="222" y="173.4">Title</text>
<text x="222" y="179.2">Size</text>
<text x="229.7" y="179.2">Document Number</text>
<text x="285.7" y="179.2">Rev</text>
<text x="222" y="185">Date:</text>
<text x="223.9" y="181.1">B</text>
<text x="229.7" y="181.1">&lt;Doc&gt;</text>
<text x="232.1" y="185">Thursday, August 14, 2025</text>
<text x="260.6" y="185">Sheet</text>
<text x="270.2" y="185">1</text>
<text x="276" y="185">of</text>
<text x="281.8" y="185">1</text>
<text x="287.7" y="181.1">&lt;RevCode&gt;</text>
</g>
<g font-size="1.7" fill="#000080">
<text x="17.4" y="16.1">C1</text>
<text x="38.6" y="17.1">R1</text>
<text x="59.3" y="14.4">U1</text>
<text x="180.9" y="14.4">U2</text>
<text x="28.2" y="22.9">Y1</text>
<text x="38.6" y="19">R</text>
<text x="55" y="23.1">1</text>
<text x="115.8" y="23.1">48</text>
<text x="176.7" y="21.1">1</text>
<text x="176.7" y="23.1">3</text>
<text x="180.1" y="22.1">3V3</text>
<text x="217.4" y="22.1">5V</text>
<text x="222" y="21.1">2</text>
<text x="222" y="23.1">4</text>
<text x="17.4" y="25.7">C2</text>
<text x="28.2" y="25.2">32.768K</text>
<text x="55" y="25">2</text>
<text x="55" y="26.9">3</text>
<text x="55" y="28.8">4</text>
<text x="58.5" y="24">VBAT</text>
<text x="58.5" y="25.9">PC13-ANTI_TAMP</text>
<text x="58.5" y="27.9">PC14-OSC32_IN</text>
<text x="58.5" y="29.8">PC15-OSC32_OUT</text>
<text x="100" y="29.8">PB8/TIM4_CH3</text>
<text x="100" y="27.9">PB9/TIM4_CH4</text>
<text x="107.7" y="25.9">VSS_3</text>
<text x="107.7" y="24">VDD_3</text>
<text x="115.8" y="28.8">45</text>
<text x="115.8" y="26.9">46</text>
<text x="115.8" y="25">47</text>
<text x="127.4" y="28.7">R5</text>
<text x="176.7" y="25">5</text>
<text x="176.7" y="26.9">7</text>
<text x="176.7" y="28.8">9</text>
<text x="180.1" y="24">GPIO 2(SDA)</text>
<text x="180.1" y="25.9">GPIO 3(SCL)</text>
<text x="180.1" y="27.9">GPIO 4(GPCLK0)</text>
<text x="180.1" y="29.8">GND</text>
<text x="207.7" y="27.9">GPIO 14(TXD)</text>
<text x="207.7" y="29.8">GPIO 15(RXD)</text>
<text x="215.4" y="25.9">GND</text>
<text x="217.4" y="24">5V</text>
<text x="222" y="25">6</text>
<text x="222" y="26.9">8</text>
<text x="222" y="28.8">10</text>
<text x="17.4" y="33.5">C3</text>
<text x="55" y="30.8">5</text>
<text x="55" y="32.7">6</text>
<text x="55" y="34.6">7</text>
<text x="58.5" y="31.7">XTAL-IN</text>
<text x="58.5" y="33.7">XTAL-OUT</text>
<text x="58.5" y="35.6">NRST</text>
<text x="92.3" y="35.6">PB6/I2C1_SCL/TIM4_CH1</text>
<text x="92.3" y="33.7">PB7/I2C1_SDA/TIM4_CH2</text>
<text x="107.7" y="31.7">BOOT0</text>
<text x="115.8" y="34.6">42</text>
<text x="115.8" y="32.7">43</text>
<text x="115.8" y="30.8">44</text>
<text x="127.4" y="30.6">10K</text>
<text x="176.7" y="30.8">11</text>
<text x="176.7" y="32.7">13</text>
<text x="176.7" y="34.6">15</text>
<text x="180.1" y="31.7">GPIO 17</text>
<text x="180.1" y="33.7">GPIO 27</text>
<text x="180.1" y="35.6">GPIO 22</text>
<text x="201.9" y="31.7">GPIO 18(PCM_CLK)</text>
<text x="211.6" y="35.6">GPIO 23</text>
<text x="215.4" y="33.7">GND</text>
<text x="222" y="30.8">12</text>
<text x="222" y="32.7">14</text>
<text x="222" y="34.6">16</text>
<text x="17.4" y="41.2">C4</text>
<text x="26.3" y="40.2">Y2</text>
<text x="34.8" y="40.2">R2</text>
<text x="54.1" y="40.4">10</text>
<text x="55" y="36.6">8</text>
<text x="55" y="38.5">9</text>
<text x="58.5" y="37.5">VSSA</text>
<text x="58.5" y="39.5">VDDA</text>
<text x="58.5" y="41.4">PA0-WKUP</text>
<text x="100" y="37.5">PB5/I2C1_SMBAI</text>
<text x="103.9" y="41.4">PB3/JTDO</text>
<text x="103.9" y="39.5">PB4/JTRST</text>
<text x="115.8" y="40.4">39</text>
<text x="115.8" y="38.5">40</text>
<text x="115.8" y="36.6">41</text>
<text x="175.7" y="38.5">19</text>
<text x="175.7" y="40.4">21</text>
<text x="176.7" y="36.6">17</text>
<text x="180.1" y="37.5">3V3</text>
<text x="180.1" y="39.5">GPIO 10(MOSI)</text>
<text x="180.1" y="41.4">GPIO 9(MISO)</text>
<text x="207.7" y="41.4">GPIO 8(CE0)</text>
<text x="211.6" y="37.5">GPIO 24</text>
<text x="215.4" y="39.5">GND</text>
<text x="222" y="36.6">18</text>
<text x="222" y="38.5">20</text>
<text x="222" y="40.4">24</text>
<text x="26.3" y="42.5">8M</text>
<text x="34.8" y="42.2">1M</text>
<text x="54.1" y="42.4">11</text>
<text x="54.1" y="44.3">12</text>
<text x="54.1" y="46.2">13</text>
<text x="58.5" y="43.3">PA1</text>
<text x="58.5" y="45.3">PA2/USART2_TX</text>
<text x="58.5" y="47.2">PA3/USART2_RX</text>
<text x="96.1" y="45.3">PA14/JTCK-SWCLK</text>
<text x="103.9" y="43.3">PA15/JTDI</text>
<text x="107.7" y="47.2">VDD_2</text>
<text x="115.8" y="46.2">36</text>
<text x="115.8" y="44.3">37</text>
<text x="115.8" y="42.4">38</text>
<text x="175.7" y="42.4">23</text>
<text x="175.7" y="44.3">25</text>
<text x="175.7" y="46.2">27</text>
<text x="180.1" y="43.3">GPIO 11(SCLK)</text>
<text x="180.1" y="45.3">GND</text>
<text x="180.1" y="47.2">GPIO 0(ID_SD)</text>
<text x="205.8" y="47.2">GPIO 1(ID_SC)</text>
<text x="207.7" y="45.3">GPIO 7(CE1)</text>
<text x="211.6" y="43.3">GPIO 25</text>
<text x="222" y="42.4">22</text>
<text x="222" y="44.3">26</text>
<text x="222" y="46.2">28</text>
<text x="29" y="48.9">R3</text>
<text x="29" y="53.8">R</text>
<text x="54.1" y="48.1">14</text>
<text x="54.1" y="50.1">15</text>
<text x="54.1" y="52">16</text>
<text x="54.1" y="53.9">17</text>
<text x="58.5" y="49.1">PA4/SPI1_NSS</text>
<text x="58.5" y="51.1">PA5/SPI1_SCK</text>
<text x="58.5" y="53">PA6/SPI1_MISO</text>
<text x="96.1" y="51.1">PA13/JTMS-SWDAT</text>
<text x="101.9" y="53">PA12/USBDP</text>
<text x="107.7" y="49.1">VSS_2</text>
<text x="115.8" y="53.9">32</text>
<text x="115.8" y="52">33</text>
<text x="115.8" y="50.1">34</text>
<text x="115.8" y="48.1">35</text>
<text x="175.7" y="48.1">29</text>
<text x="175.7" y="50.1">31</text>
<text x="175.7" y="52">33</text>
<text x="175.7" y="53.9">35</text>
<text x="180.1" y="49.1">GPIO 5</text>
<text x="180.1" y="51.1">GPIO 6</text>
<text x="180.1" y="53">GPIO 13(PWM1)</text>
<text x="205.8" y="51.1">GPIO 12(PWM0)</text>
<text x="215.4" y="49.1">GND</text>
<text x="215.4" y="53">GND</text>
<text x="222" y="48.1">30</text>
<text x="222" y="50.1">32</text>
<text x="222" y="52">34</text>
<text x="222" y="53.9">36</text>
<text x="34.8" y="55.7">R4</text>
<text x="34.8" y="57.6">10K</text>
<text x="54.1" y="55.9">18</text>
<text x="54.1" y="57.8">19</text>
<text x="54.1" y="59.7">20</text>
<text x="58.5" y="54.9">PA7/SPI1_MOSI</text>
<text x="58.5" y="56.9">PB0/ADC_IN8</text>
<text x="58.5" y="58.8">PB1/ADC_IN9</text>
<text x="98.1" y="56.9">PA10_USART1_RX</text>
<text x="100" y="58.8">PA9/USART1_TX</text>
<text x="101.9" y="54.9">PA11/USBDM</text>
<text x="115.8" y="59.7">29</text>
<text x="115.8" y="57.8">30</text>
<text x="115.8" y="55.9">31</text>
<text x="175.7" y="55.9">37</text>
<text x="175.7" y="57.8">39</text>
<text x="180.1" y="54.9">GPIO 19(PCM_FS)</text>
<text x="180.1" y="56.9">GPIO 26</text>
<text x="180.1" y="58.8">GND</text>
<text x="200" y="58.8">GPIO 21(PCM_DOUT)</text>
<text x="201.9" y="56.9">GPIO 20(PCM_DIN)</text>
<text x="211.6" y="54.9">GPIO 16</text>
<text x="222" y="55.9">38</text>
<text x="222" y="57.8">40</text>
<text x="54.1" y="61.7">21</text>
<text x="54.1" y="63.6">22</text>
<text x="54.1" y="65.5">23</text>
<text x="58.5" y="60.7">PB2/BOOT1</text>
<text x="58.5" y="62.6">PB10/I2C2_SCL/USART3_TX</text>
<text x="58.5" y="64.6">PB11/I2C_SDA_USART3_RX</text>
<text x="98.1" y="60.7">PA8/USART1_CLK</text>
<text x="100" y="64.6">PB14/SPI2_MSIO</text>
<text x="100" y="62.6">PB15/SPI2_MOSI</text>
<text x="115.8" y="65.5">26</text>
<text x="115.8" y="63.6">27</text>
<text x="115.8" y="61.7">28</text>
<text x="54.1" y="67.4">24</text>
<text x="58.5" y="66.5">VSS_1</text>
<text x="58.5" y="68.4">VDD_1</text>
<text x="100" y="68.4">PB12/SPI2_NSS</text>
<text x="100" y="66.5">PB13/SPI2_SCK</text>
<text x="115.8" y="67.4">25</text>
<text x="181.1" y="70">RaspberryPI</text>
<text x="235.5" y="76.9">U10</text>
<text x="59.5" y="79.6">STM32F103C8T6</text>
<text x="146.1" y="87.7">U11</text>
<text x="204" y="85.8">U8</text>
<text x="242.1" y="88.2" transform="rotate(-90 242.1 88.2)">+</text>
<text x="246" y="88.2" transform="rotate(-90 246 88.2)">-</text>
<text x="74.7" y="95.5">U6</text>
<text x="199.8" y="94.5">4</text>
<text x="199.8" y="92.5">5</text>
<text x="199.8" y="90.6">6</text>
<text x="203.3" y="95.5">GND</text>
<text x="203.3" y="93.5">VCC</text>
<text x="203.3" y="91.6">IN</text>
<text x="212.9" y="93.5">COM</text>
<text x="214.9" y="91.6">NC</text>
<text x="214.9" y="95.5">NO</text>
<text x="220.1" y="90.6">1</text>
<text x="220.1" y="92.5">2</text>
<text x="220.1" y="94.5">3</text>
<text x="19.3" y="97.2">U3</text>
<text x="31.7" y="101.2">-</text>
<text x="34.8" y="100.3">3</text>
<text x="96.3" y="101.2">VCC</text>
<text x="96.3" y="99.3">GND</text>
<text x="102.3" y="100.3">3</text>
<text x="102.3" y="98.3">4</text>
<text x="204.3" y="100.8">Relay</text>
<text x="229.7" y="98.1">WARNIG_LIGHT</text>
<text x="29.8" y="105.1">out</text>
<text x="34.8" y="108">1</text>
<text x="34.8" y="104.1">2</text>
<text x="96.3" y="105.1">SCL</text>
<text x="96.3" y="103.2">SDA</text>
<text x="102.3" y="104.1">1</text>
<text x="102.3" y="102.2">2</text>
<text x="149.5" y="105.6" transform="rotate(-90 149.5 105.6)">VCC</text>
<text x="153.4" y="105.6" transform="rotate(-90 153.4 105.6)">GND</text>
<text x="157.2" y="105.6" transform="rotate(-90 157.2 105.6)">DO</text>
<text x="161.1" y="105.6" transform="rotate(-90 161.1 105.6)">AO</text>
<text x="19.3" y="112.8">DHT11</text>
<text x="31.3" y="109">+</text>
<text x="74.9" y="112.4">LCD1602</text>
<text x="144.8" y="109.7">MQ-2</text>
<text x="199.8" y="113.8">6</text>
<text x="204" y="109">U9</text>
<text x="220.1" y="113.8">1</text>
<text x="235.5" y="113.6">D1</text>
<text x="250.9" y="113.6">D2</text>
<text x="266.4" y="113.6">D3</text>
<text x="199.8" y="117.6">4</text>
<text x="199.8" y="115.7">5</text>
<text x="203.3" y="118.6">GND</text>
<text x="203.3" y="116.7">VCC</text>
<text x="203.3" y="114.8">IN</text>
<text x="212.9" y="116.7">COM</text>
<text x="214.9" y="114.8">NC</text>
<text x="214.9" y="118.6">NO</text>
<text x="220.1" y="115.7">2</text>
<text x="220.1" y="117.6">3</text>
<text x="204.3" y="124">Relay</text>
<text x="235.5" y="123.2">D4</text>
<text x="235.7" y="123.4">LED</text>
<text x="250.9" y="123.2">D5</text>
<text x="251.2" y="123.4">LED</text>
<text x="266.4" y="123.2">D6</text>
<text x="266.6" y="123.4">LED</text>
<text x="23.2" y="130">U4</text>
<text x="74.7" y="128.3">U7</text>
<text x="20.3" y="136.9">6</text>
<text x="24.9" y="137.9">+</text>
<text x="37.8" y="137.9">GND</text>
<text x="38.8" y="136">Vcc</text>
<text x="44.4" y="136.9">3</text>
<text x="44.4" y="135">4</text>
<text x="144.8" y="133.9">U12</text>
<text x="199.8" y="136.9">6</text>
<text x="203.3" y="137.9">IN</text>
<text x="204" y="132.1">U13</text>
<text x="214.9" y="137.9">NC</text>
<text x="220.1" y="136.9">1</text>
<text x="235.7" y="133.1">LED</text>
<text x="251.2" y="133.1">LED</text>
<text x="266.6" y="133.1">LED</text>
<text x="20.3" y="138.9">5</text>
<text x="25.3" y="139.8">-</text>
<text x="39.6" y="139.8">D0</text>
<text x="39.8" y="141.8">A0</text>
<text x="44.4" y="140.8">1</text>
<text x="44.4" y="138.9">2</text>
<text x="69.5" y="142.7">12</text>
<text x="69.5" y="140.8">13</text>
<text x="74" y="143.7">OUT2</text>
<text x="74" y="141.8">OUT1</text>
<text x="96.5" y="142.5">OUT3</text>
<text x="96.5" y="140.6">OUT4</text>
<text x="104.3" y="142.7">10</text>
<text x="104.3" y="140.8">11</text>
<text x="145.4" y="139.8">VCC</text>
<text x="145.4" y="143.7">GND</text>
<text x="199.8" y="140.8">4</text>
<text x="199.8" y="138.9">5</text>
<text x="203.3" y="141.8">GND</text>
<text x="203.3" y="139.8">VCC</text>
<text x="212.9" y="139.8">COM</text>
<text x="214.9" y="141.8">NO</text>
<text x="220.1" y="138.9">2</text>
<text x="220.1" y="140.8">3</text>
<text x="23.2" y="147.6">YL-69</text>
<text x="145.4" y="147.6">DO</text>
<text x="204.3" y="147.2">Relay</text>
<text x="242.1" y="144.5">LS1</text>
<text x="23.2" y="151.2">U5</text>
<text x="77.1" y="153.5" transform="rotate(-90 77.1 153.5)">1</text>
<text x="78.1" y="150" transform="rotate(-90 78.1 150)">VS</text>
<text x="79" y="153.5" transform="rotate(-90 79 153.5)">2</text>
<text x="80" y="150" transform="rotate(-90 80 150)">VSS</text>
<text x="81" y="153.5" transform="rotate(-90 81 153.5)">3</text>
<text x="81.9" y="150" transform="rotate(-90 81.9 150)">5V</text>
<text x="86.7" y="153.5" transform="rotate(-90 86.7 153.5)">4</text>
<text x="87.7" y="150" transform="rotate(-90 87.7 150)">ENA</text>
<text x="88.7" y="153.5" transform="rotate(-90 88.7 153.5)">5</text>
<text x="89.7" y="150" transform="rotate(-90 89.7 150)">IN1</text>
<text x="90.6" y="153.5" transform="rotate(-90 90.6 153.5)">6</text>
<text x="91.6" y="150" transform="rotate(-90 91.6 150)">IN2</text>
<text x="92.5" y="153.5" transform="rotate(-90 92.5 153.5)">7</text>
<text x="93.5" y="150" transform="rotate(-90 93.5 150)">IN3</text>
<text x="94.5" y="153.5" transform="rotate(-90 94.5 153.5)">8</text>
<text x="95.5" y="150" transform="rotate(-90 95.5 150)">IN4</text>
<text x="96.4" y="153.5" transform="rotate(-90 96.4 153.5)">9</text>
<text x="97.4" y="150" transform="rotate(-90 97.4 150)">ENB</text>
<text x="144.8" y="154.1">FRAME_SENSOR</text>
<text x="20.3" y="158.2">1</text>
<text x="20.3" y="156.2">2</text>
<text x="23.7" y="159.1">+</text>
<text x="24.1" y="157.2">-</text>
<text x="73.4" y="159.9">L298n</text>
<text x="241.3" y="158">BUZZER</text>
<text x="23.2" y="164.9">YL-69_S</text>
<text x="140.9" y="164.8">MG1</text>
<text x="187.3" y="164.8">MG2</text>
<text x="140.9" y="176.5">MOTOR AC</text>
<text x="187.3" y="176.5">MOTOR AC</text>
</g>
<g font-size="1.7" fill="#f00">
<text x="228.2" y="28.4">UART1_TX</text>
<text x="228.2" y="26.5">UART1_RX</text>
<text x="122" y="32.3">I2C1_SDA</text>
<text x="122" y="34.2">I2C1_SCL</text>
<text x="44.8" y="40.2">PA0</text>
<text x="125.9" y="40.2">PB3</text>
<text x="125.9" y="38.2">PB4</text>
<text x="44.8" y="42.1">PA1</text>
<text x="120.1" y="57.3">UART1_TX</text>
<text x="120.1" y="55.4">UART1_RX</text>
<text x="125.9" y="59.5">PA8</text>
<text x="125.9" y="65.3">PB13</text>
<text x="125.9" y="61.4">PB15</text>
<text x="125.9" y="63.3">PB14</text>
<text x="125.9" y="67.2">PB12</text>
<text x="185.7" y="90.4">PB3</text>
<text x="106.5" y="101.7">I2C1_SDA</text>
<text x="44.8" y="103.9">PA8</text>
<text x="106.5" y="103.7">I2C1_SCL</text>
<text x="185.7" y="113.5">PB4</text>
<text x="159.8" y="121.2" transform="rotate(-90 159.8 121.2)">PA1</text>
<text x="10" y="136.7">+</text>
<text x="185.7" y="136.7">PB14</text>
<text x="10" y="138.6">-</text>
<text x="52.5" y="140.5">PA0</text>
<text x="62.2" y="140.5">OUT1</text>
<text x="62.2" y="142.5">OUT2</text>
<text x="110.4" y="140.5">OUT4</text>
<text x="110.4" y="142.5">OUT3</text>
<text x="129.7" y="146.3">PB15</text>
<text x="10" y="156">-</text>
<text x="10" y="157.9">+</text>
<text x="88.4" y="161.8" transform="rotate(-90 88.4 161.8)">PB12</text>
<text x="92.3" y="161.8" transform="rotate(-90 92.3 161.8)">PB13</text>
<text x="127.8" y="169.5">OUT1</text>
<text x="160.6" y="169.5">OUT2</text>
<text x="174.1" y="169.5">OUT3</text>
<text x="207" y="169.5">OUT4</text>
</g>
<g font-size="1.4">
<text x="30.9" y="1.4">5</text>
<text x="88.8" y="1.4">4</text>
<text x="146.7" y="1.4">3</text>
<text x="204.6" y="1.4">2</text>
<text x="262.6" y="1.4">1</text>
<text x=".5" y="26.1">D</text>
<text x="292" y="26.1">D</text>
<text x=".5" y="71.9">C</text>
<text x="292" y="71.9">C</text>
<text x=".5" y="117.8">B</text>
<text x="292" y="117.8">B</text>
<text x=".5" y="163.6">A</text>
<text x="292" y="163.6">A</text>
<text x="30.9" y="186.8">5</text>
<text x="88.8" y="186.8">4</text>
<text x="146.7" y="186.8">3</text>
<text x="204.6" y="186.8">2</text>
<text x="262.6" y="186.8">1</text>
</g>
</svg>
